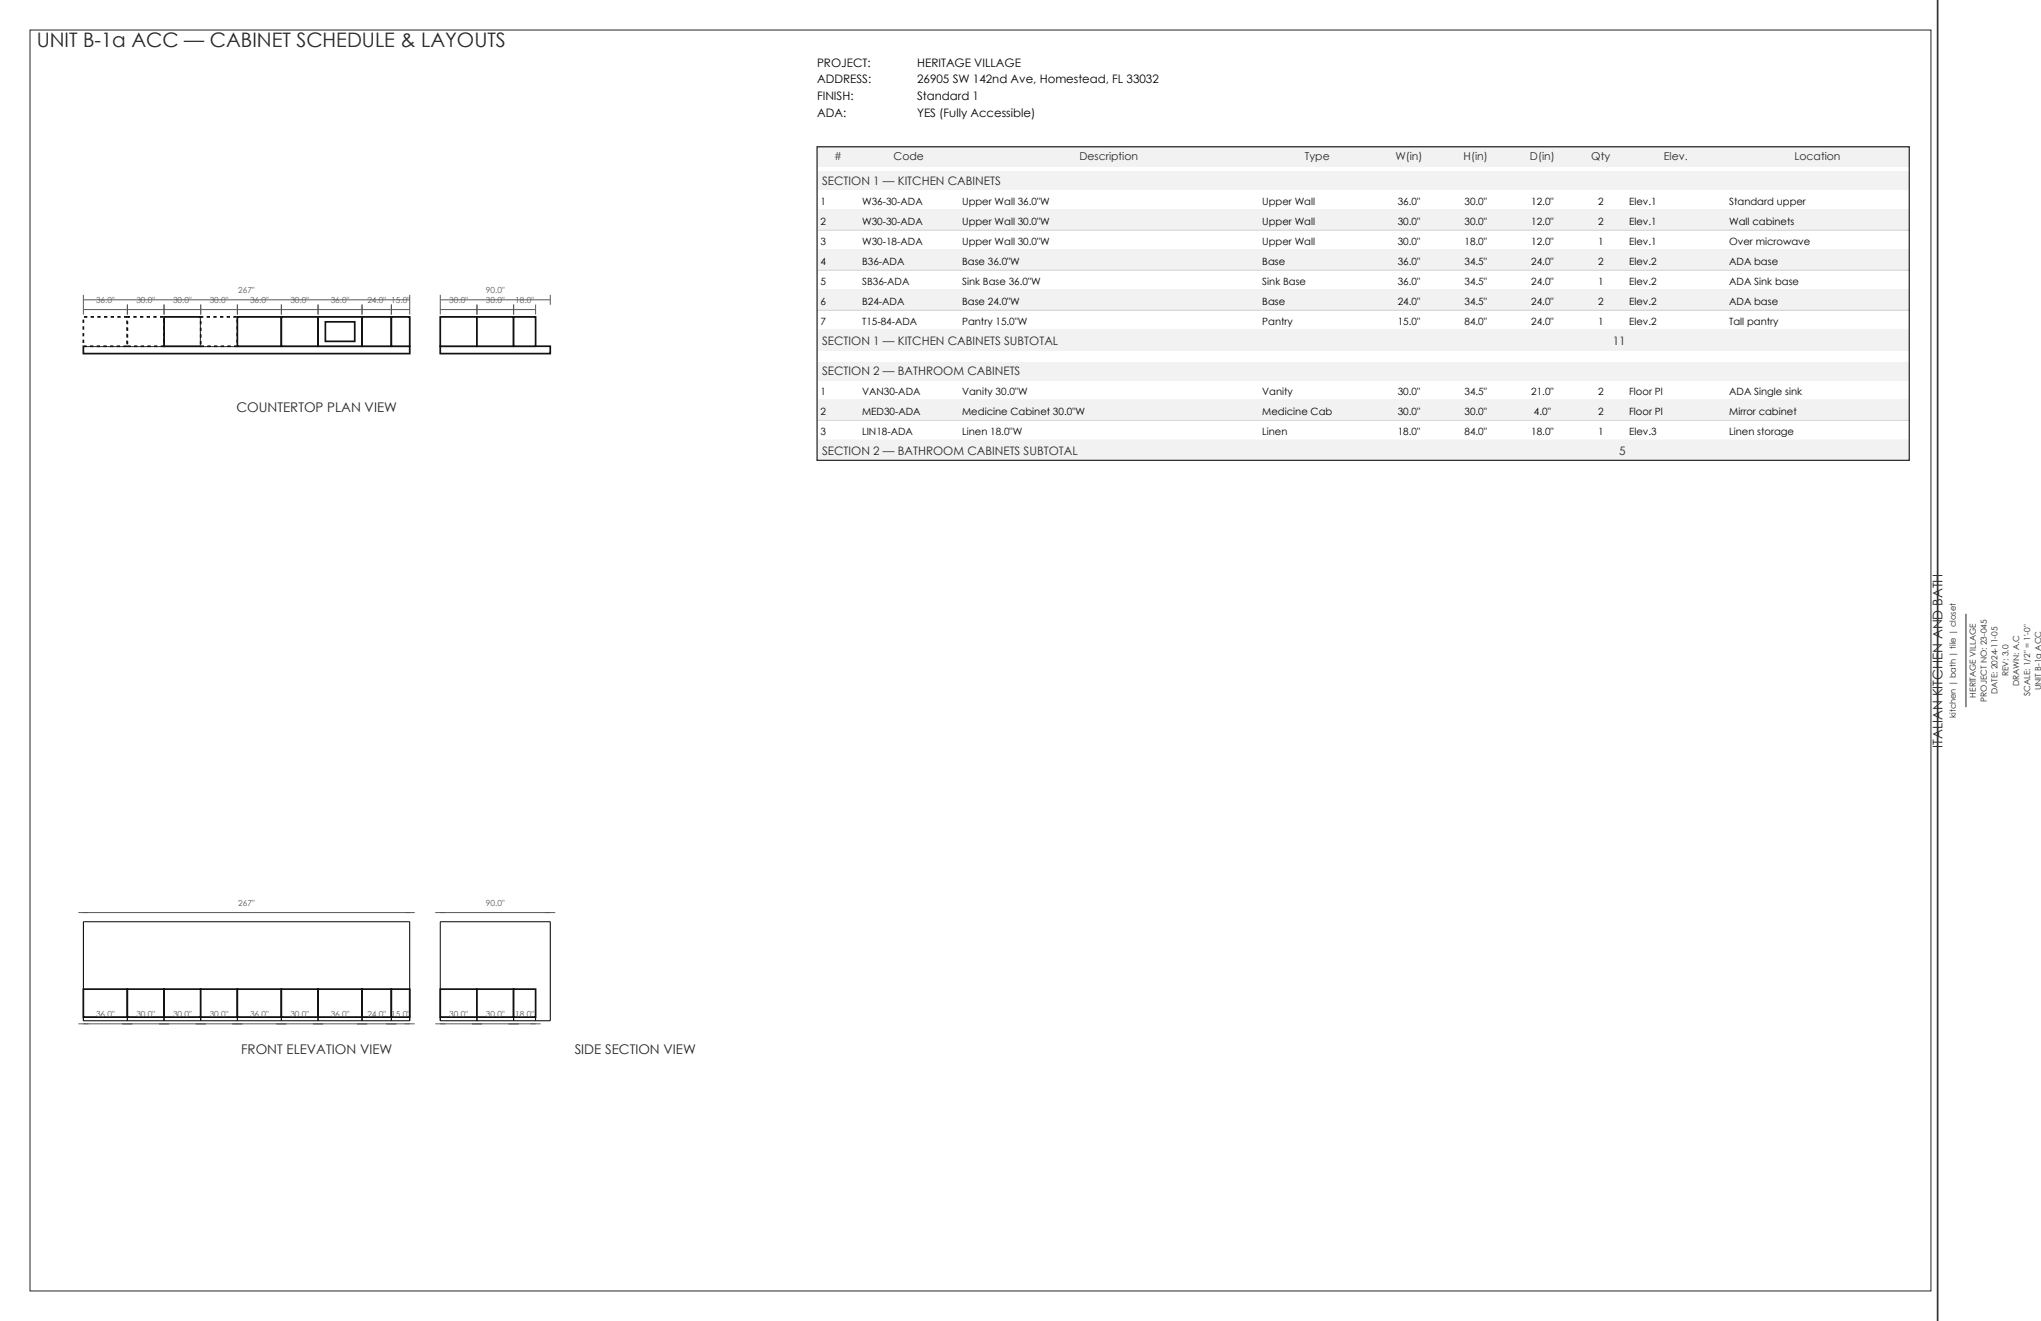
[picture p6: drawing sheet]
<svg xmlns="http://www.w3.org/2000/svg" width="432mm" height="279mm" viewBox="0 0 432 279" stroke-linecap="round" stroke-linejoin="round" font-family="sans-serif">
<path d="M6.3 6.4h402.2v266.6h-402.2z" fill="none" stroke="#262626" stroke-width=".21"/>
<path d="M409.9 0h21.9v279.4h-21.9z" fill-rule="evenodd" fill="#fff"/>
<path d="M415.9 129.8v19.8" fill="none" stroke="#262626" stroke-width=".21"/>
<path d="M409.9 0v279.4" fill="none" stroke="#262626" stroke-width=".35"/>
<path d="M71.7 69.6l.2-.2 .3 .2-.3 .3z" fill="none" stroke="#000" stroke-width=".21"/>
<g fill="#fff" stroke="#000" stroke-width=".35">
<path d="M17.6 73.2h69.1v1.6h-69.1z" fill-rule="evenodd"/>
<path d="M34.7 67h7.8v6.2h-7.8z" fill-rule="evenodd"/>
<path d="M50.2 67h9.3v6.2h-9.3z" fill-rule="evenodd"/>
<path d="M59.5 67h7.8v6.2h-7.8z" fill-rule="evenodd"/>
<path d="M67.3 67h9.3v6.2h-9.3z" fill-rule="evenodd"/>
<path d="M68.8 68.1h6.2v4.1h-6.2z" fill-rule="evenodd"/>
<path d="M76.6 67h6.2v6.2h-6.2z" fill-rule="evenodd"/>
<path d="M82.8 67h3.9v6.2h-3.9z" fill-rule="evenodd"/>
<path d="M93.1 73.2h23.3v1.6h-23.3z" fill-rule="evenodd"/>
<path d="M93.1 67h7.8v6.2h-7.8z" fill-rule="evenodd"/>
<path d="M100.9 67h7.8v6.2h-7.8z" fill-rule="evenodd"/>
<path d="M108.7 67h4.6v6.2h-4.6z" fill-rule="evenodd"/>
</g>
<g fill="#fff" stroke="#000" stroke-width=".35" stroke-dasharray=".7 .7" stroke-linecap="butt">
<path d="M17.6 67h9.3v6.2h-9.3z" fill-rule="evenodd"/>
<path d="M26.9 67h7.8v6.2h-7.8z" fill-rule="evenodd"/>
<path d="M42.5 67h7.7v6.2h-7.7z" fill-rule="evenodd"/>
</g>
<g fill="none" stroke="#595959" stroke-width=".21">
<path d="M17.6 65.5h69.1M17.6 62.4v4.1M17.6 63.4h69.1M26.9 64.4v2.1M34.7 64.4v2.1M42.5 64.4v2.1M50.2 64.4v2.1M59.5 64.4v2.1M67.3 64.4v2.1M76.6 64.4v2.1M82.8 64.4v2.1M86.7 62.4v4.1"/>
<path d="M93.1 65.5h20.2M93.1 63.4h23.3M93.1 62.4v4.1M100.9 64.4v2.1M108.7 64.4v2.1M113.3 64.4v2.1M116.4 62.4v2.1"/>
</g>
<g fill="none" stroke="#000" stroke-width=".21">
<path d="M17.6 195h69.1v20.9h-69.1zM93.1 195h23.3v20.9h-23.3zM17.6 210.4h69.1M21.5 209.8h1.6M21.9 211v1.1M22.3 210.4v4.7M22.7 211v1.1M26.9 215.1v.8M30.1 209.8h1.5M30.4 211v1.1M30.8 210.4v4.7M31.2 211v1.1"/>
<path d="M34.7 215.1v.8M37.8 209.8h1.6M38.2 211v1.1M38.6 210.4v4.7M39 211v1.1M42.5 215.1v.8M45.6 209.8h1.5M46 211v1.1M46.3 210.4v4.7M46.7 211v1.1M50.2 215.1v.8M54.1 209.8h1.6"/>
<path d="M54.5 211v1.1M54.9 210.4v4.7M55.3 211v1.1M59.5 215.1v.8M62.6 209.8h1.6M63 211v1.1M63.4 210.4v4.7M63.8 211v1.1M67.3 215.1v.8M71.2 209.8h1.5M71.6 211v1.1M71.9 210.4v4.7"/>
<path d="M72.3 211v1.1M76.6 215.1v.8M78.9 209.8h1.6M79.3 211v1.1M79.7 210.4v4.7M80.1 211v1.1M82.8 215.1v.8M84 209.8h1.5M86 211v1.1M93.1 210.4h20.2M96.2 209.8h1.6M96.6 211v1.1"/>
<path d="M97 210.4v4.7M97.4 211v1.1M100.9 215.1v.8M104 209.8h1.6M104.4 211v1.1M104.8 210.4v4.7M105.2 211v1.1M108.7 215.1v.8M110.2 209.8h1.6M112.7 211v1.1M113.3 215.1v.8"/>
</g>
<g fill="none" stroke="#000" stroke-width=".21" stroke-dasharray=".7 .7" stroke-linecap="butt">
<path d="M17.6 212.7l4.7 2.4M17.6 212.7l4.7-2.3M26.9 212.7l-4.6 2.4M26.9 212.7l-4.6-2.3M26.9 212.7l3.9 2.4M26.9 212.7l3.9-2.3M34.7 212.7l-3.9 2.4M34.7 212.7l-3.9-2.3M34.7 212.7l3.9 2.4M34.7 212.7l3.9-2.3M42.5 212.7l-3.9 2.4M42.5 212.7l-3.9-2.3"/>
<path d="M42.5 212.7l3.8 2.4M42.5 212.7l3.8-2.3M50.2 212.7l-3.9 2.4M50.2 212.7l-3.9-2.3M50.2 212.7l4.7 2.4M50.2 212.7l4.7-2.3M59.5 212.7l-4.6 2.4M59.5 212.7l-4.6-2.3M59.5 212.7l3.9 2.4M59.5 212.7l3.9-2.3M67.3 212.7l-3.9 2.4M67.3 212.7l-3.9-2.3"/>
<path d="M67.3 212.7l4.6 2.4M67.3 212.7l4.6-2.3M76.6 212.7l-4.7 2.4M76.6 212.7l-4.7-2.3M76.6 212.7l3.1 2.4M76.6 212.7l3.1-2.3M82.8 212.7l-3.1 2.4M82.8 212.7l-3.1-2.3M82.8 212.7l3.9 2.4M82.8 212.7l3.9-2.3M93.1 212.7l3.9 2.4M93.1 212.7l3.9-2.3"/>
<path d="M100.9 212.7l-3.9 2.4M100.9 212.7l-3.9-2.3M100.9 212.7l3.9 2.4M100.9 212.7l3.9-2.3M108.7 212.7l-3.9 2.4M108.7 212.7l-3.9-2.3M108.7 212.7l4.6 2.4M108.7 212.7l4.6-2.3"/>
</g>
<g fill="#fff" stroke="#000" stroke-width=".35">
<path d="M17.6 209.2h9.3v5.9h-9.3z" fill-rule="evenodd"/>
<path d="M26.9 209.2h7.8v5.9h-7.8z" fill-rule="evenodd"/>
<path d="M34.7 209.2h7.8v5.9h-7.8z" fill-rule="evenodd"/>
<path d="M42.5 209.2h7.7v5.9h-7.7z" fill-rule="evenodd"/>
<path d="M50.2 209.2h9.3v5.9h-9.3z" fill-rule="evenodd"/>
<path d="M59.5 209.2h7.8v5.9h-7.8z" fill-rule="evenodd"/>
<path d="M67.3 209.2h9.3v5.9h-9.3z" fill-rule="evenodd"/>
<path d="M76.6 209.2h6.2v5.9h-6.2z" fill-rule="evenodd"/>
<path d="M82.8 209.2h3.9v5.9h-3.9z" fill-rule="evenodd"/>
<path d="M93.1 209.2h7.8v5.9h-7.8z" fill-rule="evenodd"/>
<path d="M100.9 209.2h7.8v5.9h-7.8z" fill-rule="evenodd"/>
<path d="M108.7 209.2h4.6v5.9h-4.6z" fill-rule="evenodd"/>
</g>
<path d="M16.6 193h71.1M92.1 193h25.4M16.6 216.5h71.1M92.1 216.5h22.3" fill="none" stroke="#595959" stroke-width=".21"/>
<g fill="#f2f2f2">
<path d="M172.9 31h231v4.3h-231z" fill-rule="evenodd"/>
<path d="M172.9 36.3h231v3.9h-231z" fill-rule="evenodd"/>
</g>
<path d="M172.9 44.4h231" fill="none" stroke="#d3d3d3" stroke-width=".21"/>
<path d="M172.9 44.4h231v4.3h-231z" fill-rule="evenodd" fill="#f2f2f2"/>
<path d="M172.9 48.7h231M172.9 52.9h231" fill="none" stroke="#d3d3d3" stroke-width=".21"/>
<path d="M172.9 52.9h231v4.3h-231z" fill-rule="evenodd" fill="#f2f2f2"/>
<path d="M172.9 57.2h231M172.9 61.4h231" fill="none" stroke="#d3d3d3" stroke-width=".21"/>
<path d="M172.9 61.4h231v4.2h-231z" fill-rule="evenodd" fill="#f2f2f2"/>
<path d="M172.9 65.6h231M172.9 69.8h231" fill="none" stroke="#d3d3d3" stroke-width=".21"/>
<g fill="#f2f2f2">
<path d="M172.9 69.8h231v4.3h-231z" fill-rule="evenodd"/>
<path d="M172.9 76.6h231v3.8h-231z" fill-rule="evenodd"/>
</g>
<path d="M172.9 84.7h231" fill="none" stroke="#d3d3d3" stroke-width=".21"/>
<path d="M172.9 84.7h231v4.2h-231z" fill-rule="evenodd" fill="#f2f2f2"/>
<path d="M172.9 88.9h231M172.9 93.1h231" fill="none" stroke="#d3d3d3" stroke-width=".21"/>
<path d="M172.9 93.1h231v4.3h-231z" fill-rule="evenodd" fill="#f2f2f2"/>
<path d="M172.9 31h231v66.4h-231z" fill="none" stroke="#262626" stroke-width=".26"/>
<text font-size="4.2" fill="#262626" x="7.8" y="9.9">UNIT B-1a ACC — CABINET SCHEDULE &amp; LAYOUTS</text>
<g font-size="2.8" fill="#262626">
<text x="50" y="87.1">COUNTERTOP PLAN VIEW</text>
<text x="411" y="158.1" transform="rotate(-90 411 158.1)">ITALIAN KITCHEN AND BATH</text>
<text x="51" y="223">FRONT ELEVATION VIEW</text>
<text x="121.6" y="223">SIDE SECTION VIEW</text>
</g>
<g font-size="2.5">
<text x="172.9" y="14.1">PROJECT:</text>
<text x="172.9" y="17.6">ADDRESS:</text>
<text x="194" y="14.1">HERITAGE VILLAGE</text>
<text x="194" y="17.6">26905 SW 142nd Ave, Homestead, FL 33032</text>
<text x="172.9" y="21.2">FINISH:</text>
<text x="194" y="21.2">Standard 1</text>
<text x="172.9" y="24.7">ADA:</text>
<text x="194" y="24.7">YES (Fully Accessible)</text>
</g>
<g font-size="2.5" fill="#262626">
<text x="173.9" y="39.2">SECTION 1 — KITCHEN CABINETS</text>
<text x="173.9" y="73">SECTION 1 — KITCHEN CABINETS SUBTOTAL</text>
<text x="341.2" y="73">11</text>
<text x="173.9" y="79.4">SECTION 2 — BATHROOM CABINETS</text>
<text x="173.9" y="96.3">SECTION 2 — BATHROOM CABINETS SUBTOTAL</text>
<text x="342.6" y="96.3">5</text>
</g>
<g font-size="2.3" fill="#262626">
<text x="176.4" y="33.9">#</text>
<text x="189.1" y="33.9">Code</text>
<text x="228.4" y="33.9">Description</text>
<text x="276.1" y="33.9">Type</text>
<text x="295.2" y="33.9">W(in)</text>
<text x="309.6" y="33.9">H(in)</text>
<text x="323.7" y="33.9">D(in)</text>
<text x="336.7" y="33.9">Qty</text>
<text x="352" y="33.9">Elev.</text>
<text x="379.7" y="33.9">Location</text>
</g>
<g font-size="2.1">
<text x="173.6" y="43.4">1</text>
<text x="173.6" y="47.6">2</text>
<text x="182.4" y="43.4">W36-30-ADA</text>
<text x="182.4" y="47.6">W30-30-ADA</text>
<text x="203.6" y="43.4">Upper Wall 36.0&quot;W</text>
<text x="203.6" y="47.6">Upper Wall 30.0&quot;W</text>
<text x="267.1" y="43.4">Upper Wall</text>
<text x="267.1" y="47.6">Upper Wall</text>
<text x="295.7" y="43.4">36.0&quot;</text>
<text x="295.7" y="47.6">30.0&quot;</text>
<text x="309.8" y="43.4">30.0&quot;</text>
<text x="309.8" y="47.6">30.0&quot;</text>
<text x="323.9" y="43.4">12.0&quot;</text>
<text x="323.9" y="47.6">12.0&quot;</text>
<text x="338.1" y="43.4">2</text>
<text x="338.1" y="47.6">2</text>
<text x="344.7" y="43.4">Elev.1</text>
<text x="344.7" y="47.6">Elev.1</text>
<text x="365.8" y="43.4">Standard upper</text>
<text x="365.8" y="47.6">Wall cabinets</text>
<text x="173.6" y="51.9">3</text>
<text x="182.4" y="51.9">W30-18-ADA</text>
<text x="203.6" y="51.9">Upper Wall 30.0&quot;W</text>
<text x="267.1" y="51.9">Upper Wall</text>
<text x="295.7" y="51.9">30.0&quot;</text>
<text x="309.8" y="51.9">18.0&quot;</text>
<text x="323.9" y="51.9">12.0&quot;</text>
<text x="338.1" y="51.9">1</text>
<text x="344.7" y="51.9">Elev.1</text>
<text x="365.8" y="51.9">Over microwave</text>
<text x="173.6" y="56.1">4</text>
<text x="182.4" y="56.1">B36-ADA</text>
<text x="203.6" y="56.1">Base 36.0&quot;W</text>
<text x="267.1" y="56.1">Base</text>
<text x="295.7" y="56.1">36.0&quot;</text>
<text x="309.8" y="56.1">34.5&quot;</text>
<text x="323.9" y="56.1">24.0&quot;</text>
<text x="338.1" y="56.1">2</text>
<text x="344.7" y="56.1">Elev.2</text>
<text x="365.8" y="56.1">ADA base</text>
<text x="173.6" y="60.3">5</text>
<text x="173.6" y="64.6">6</text>
<text x="182.4" y="60.3">SB36-ADA</text>
<text x="182.4" y="64.6">B24-ADA</text>
<text x="203.6" y="60.3">Sink Base 36.0&quot;W</text>
<text x="203.6" y="64.6">Base 24.0&quot;W</text>
<text x="267.1" y="60.3">Sink Base</text>
<text x="267.1" y="64.6">Base</text>
<text x="295.7" y="60.3">36.0&quot;</text>
<text x="295.7" y="64.6">24.0&quot;</text>
<text x="309.8" y="60.3">34.5&quot;</text>
<text x="309.8" y="64.6">34.5&quot;</text>
<text x="323.9" y="60.3">24.0&quot;</text>
<text x="323.9" y="64.6">24.0&quot;</text>
<text x="338.1" y="60.3">1</text>
<text x="338.1" y="64.6">2</text>
<text x="344.7" y="60.3">Elev.2</text>
<text x="344.7" y="64.6">Elev.2</text>
<text x="365.8" y="60.3">ADA Sink base</text>
<text x="365.8" y="64.6">ADA base</text>
<text x="173.6" y="68.8">7</text>
<text x="182.4" y="68.8">T15-84-ADA</text>
<text x="203.6" y="68.8">Pantry 15.0&quot;W</text>
<text x="267.1" y="68.8">Pantry</text>
<text x="295.7" y="68.8">15.0&quot;</text>
<text x="309.8" y="68.8">84.0&quot;</text>
<text x="323.9" y="68.8">24.0&quot;</text>
<text x="338.1" y="68.8">1</text>
<text x="344.7" y="68.8">Elev.2</text>
<text x="365.8" y="68.8">Tall pantry</text>
<text x="173.6" y="83.6">1</text>
<text x="182.4" y="83.6">VAN30-ADA</text>
<text x="203.6" y="83.6">Vanity 30.0&quot;W</text>
<text x="267.1" y="83.6">Vanity</text>
<text x="295.7" y="83.6">30.0&quot;</text>
<text x="309.8" y="83.6">34.5&quot;</text>
<text x="323.9" y="83.6">21.0&quot;</text>
<text x="338.1" y="83.6">2</text>
<text x="344.7" y="83.6">Floor Pl</text>
<text x="365.8" y="83.6">ADA Single sink</text>
<text x="173.6" y="87.8">2</text>
<text x="182.4" y="87.8">MED30-ADA</text>
<text x="203.6" y="87.8">Medicine Cabinet 30.0&quot;W</text>
<text x="267.1" y="87.8">Medicine Cab</text>
<text x="295.7" y="87.8">30.0&quot;</text>
<text x="309.8" y="87.8">30.0&quot;</text>
<text x="324.5" y="87.8">4.0&quot;</text>
<text x="338.1" y="87.8">2</text>
<text x="344.7" y="87.8">Floor Pl</text>
<text x="365.8" y="87.8">Mirror cabinet</text>
<text x="173.6" y="92.1">3</text>
<text x="182.4" y="92.1">LIN18-ADA</text>
<text x="203.6" y="92.1">Linen 18.0&quot;W</text>
<text x="267.1" y="92.1">Linen</text>
<text x="295.7" y="92.1">18.0&quot;</text>
<text x="309.8" y="92.1">84.0&quot;</text>
<text x="323.9" y="92.1">18.0&quot;</text>
<text x="338.1" y="92.1">1</text>
<text x="344.7" y="92.1">Elev.3</text>
<text x="365.8" y="92.1">Linen storage</text>
</g>
<g font-size="1.8" fill="#595959">
<text x="20.3" y="64.1">36.0&quot;</text>
<text x="28.8" y="64.1">30.0&quot;</text>
<text x="36.6" y="64.1">30.0&quot;</text>
<text x="44.4" y="64.1">30.0&quot;</text>
<text x="50.4" y="62">267&quot;</text>
<text x="52.9" y="64.1">36.0&quot;</text>
<text x="61.4" y="64.1">30.0&quot;</text>
<text x="70" y="64.1">36.0&quot;</text>
<text x="77.7" y="64.1">24.0&quot; 15.0&quot;</text>
<text x="95" y="64.1">30.0&quot;</text>
<text x="102.8" y="64.1">30.0&quot;</text>
<text x="102.8" y="62">90.0&quot;</text>
<text x="109" y="64.1">18.0&quot;</text>
<text x="50.4" y="191.6">267&quot;</text>
<text x="102.8" y="191.6">90.0&quot;</text>
<text x="20.3" y="215.1">36.0&quot;</text>
<text x="28.8" y="215.1">30.0&quot;</text>
<text x="36.6" y="215.1">30.0&quot;</text>
<text x="44.4" y="215.1">30.0&quot;</text>
<text x="52.9" y="215.1">36.0&quot;</text>
<text x="61.4" y="215.1">30.0&quot;</text>
<text x="70" y="215.1">36.0&quot;</text>
<text x="77.7" y="215.1">24.0&quot; 15.0&quot;</text>
<text x="95" y="215.1">30.0&quot;</text>
<text x="102.8" y="215.1">30.0&quot;</text>
<text x="109" y="215.1">18.0&quot;</text>
</g>
<g font-size="1.8" fill="#262626">
<text x="424.9" y="143" transform="rotate(-90 424.9 143)">REV: 3.0</text>
<text x="418" y="147.6" transform="rotate(-90 418 147.6)">HERITAGE VILLAGE</text>
<text x="420.3" y="148.4" transform="rotate(-90 420.3 148.4)">PROJECT NO: 23-045</text>
<text x="422.6" y="146.8" transform="rotate(-90 422.6 146.8)">DATE: 2024-11-05</text>
<text x="427.2" y="145.1" transform="rotate(-90 427.2 145.1)">DRAWN: A.C</text>
<text x="429.5" y="147.3" transform="rotate(-90 429.5 147.3)">SCALE: 1/2&quot; = 1'-0&quot;</text>
<text x="431.8" y="146" transform="rotate(-90 431.8 146)">UNIT B-1a ACC</text>
<text x="413.8" y="151.9" transform="rotate(-90 413.8 151.9)">kitchen | bath | tile | closet</text>
</g>
</svg>
